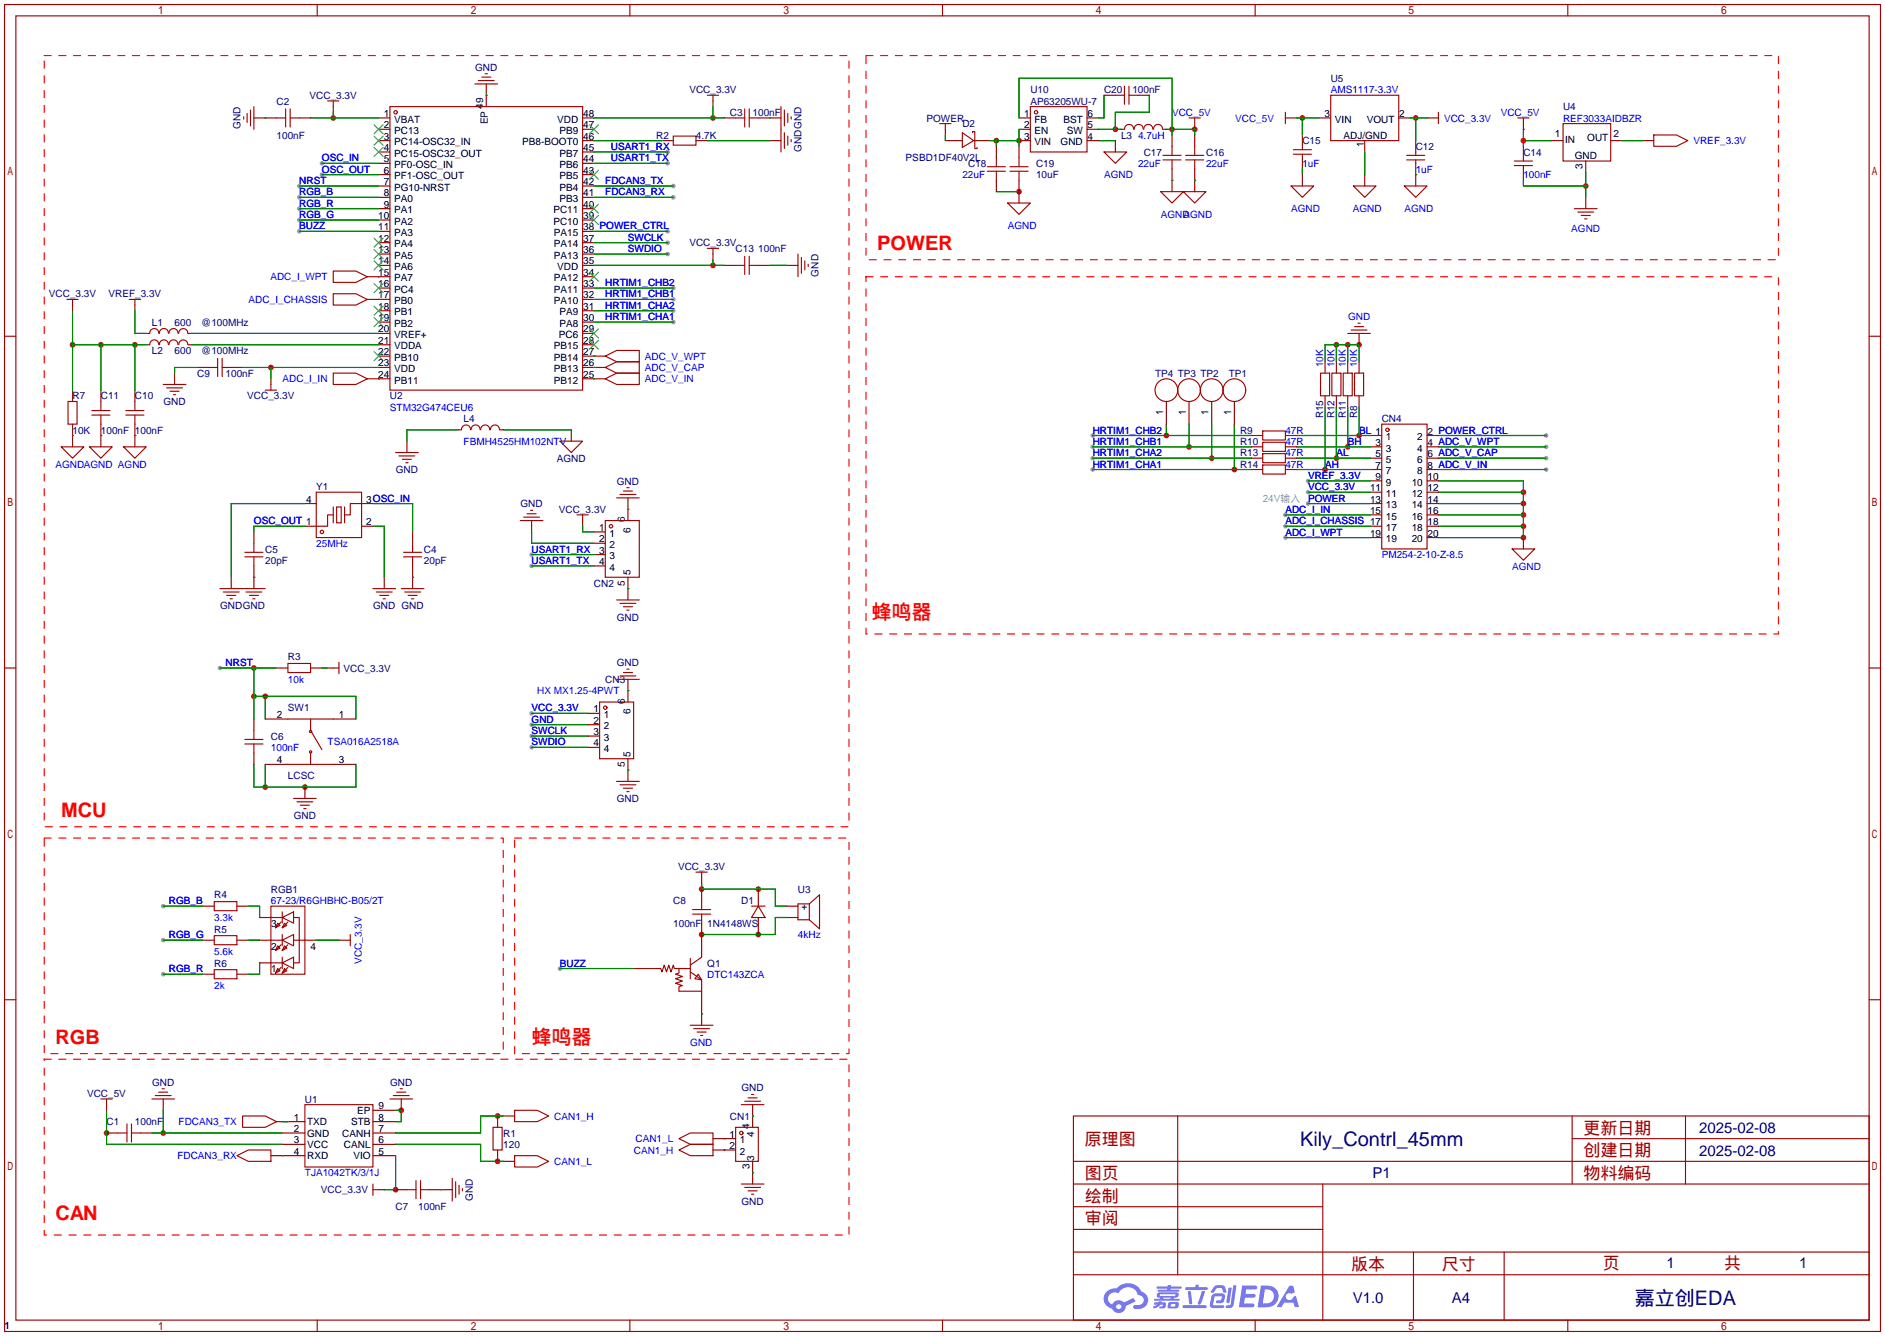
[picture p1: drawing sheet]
<svg xmlns="http://www.w3.org/2000/svg" width="422mm" height="299mm" viewBox="0 0 422 299" stroke-linecap="round" stroke-linejoin="round" font-family="sans-serif">
<g fill="#999">
<circle cx="119.1" cy="159.8" r=".51"/>
<circle cx="119.1" cy="162.3" r=".51"/>
<circle cx="119.1" cy="164.8" r=".51"/>
<circle cx="119.1" cy="167.4" r=".51"/>
<circle cx="119.1" cy="126.7" r=".51"/>
<circle cx="119.1" cy="124.2" r=".51"/>
<circle cx="49.3" cy="149.6" r=".51"/>
<circle cx="36.6" cy="202.9" r=".51"/>
<circle cx="36.6" cy="210.6" r=".51"/>
<circle cx="36.6" cy="218.2" r=".51"/>
<circle cx="149.6" cy="54.4" r=".51"/>
<circle cx="149.6" cy="56.9" r=".51"/>
<circle cx="149.6" cy="34" r=".51"/>
<circle cx="150.9" cy="64.5" r=".51"/>
<circle cx="150.9" cy="67.1" r=".51"/>
<circle cx="150.9" cy="69.6" r=".51"/>
<circle cx="150.9" cy="72.1" r=".51"/>
<circle cx="150.9" cy="44.2" r=".51"/>
<circle cx="150.9" cy="41.7" r=".51"/>
<circle cx="149.6" cy="36.6" r=".51"/>
<circle cx="67.1" cy="41.7" r=".51"/>
<circle cx="67.1" cy="49.3" r=".51"/>
<circle cx="67.1" cy="46.7" r=".51"/>
<circle cx="67.1" cy="44.2" r=".51"/>
<circle cx="125.5" cy="216.9" r=".51"/>
<circle cx="346.5" cy="97.5" r=".51"/>
<circle cx="346.5" cy="100.1" r=".51"/>
<circle cx="346.5" cy="102.6" r=".51"/>
<circle cx="346.5" cy="105.2" r=".51"/>
<circle cx="293.1" cy="110.2" r=".51"/>
<circle cx="293.1" cy="107.7" r=".51"/>
<circle cx="293.1" cy="112.8" r=".51"/>
<circle cx="288" cy="115.3" r=".51"/>
<circle cx="288" cy="117.9" r=".51"/>
<circle cx="288" cy="120.4" r=".51"/>
<circle cx="244.9" cy="97.5" r=".51"/>
<circle cx="244.9" cy="100.1" r=".51"/>
<circle cx="244.9" cy="102.6" r=".51"/>
<circle cx="244.9" cy="105.2" r=".51"/>
<circle cx="67.1" cy="51.8" r=".51"/>
<circle cx="149.6" cy="51.8" r=".51"/>
<circle cx="72.1" cy="36.6" r=".51"/>
<circle cx="72.1" cy="39.1" r=".51"/>
</g>
<g fill="none" stroke="#a10000" stroke-width=".25">
<path d="M1 1h420.4v297.2h-420.4zM3.6 3.6h415.2v292.1h-415.2zM71.1 1v2.6M141.1 1v2.6M211.2 1v2.6M281.3 1v2.6M351.3 1v2.6M1 75.3h2.6M418.8 75.3h2.6M1 149.6h2.6M418.8 149.6h2.6M1 223.9h2.6"/>
<path d="M418.8 223.9h2.6M240.5 249.9h178.3v45.8h-178.3zM263.9 249.9v35.6M352.3 249.9v15.3M352.3 255h66.5M377.7 249.9v15.3M240.5 270.3h55.9M240.5 265.2h178.3M240.5 275.3h55.9M240.5 260.1h178.3M296.4 265.2v30.5M71.1 295.7v2.5"/>
<path d="M141.1 295.7v2.5M211.2 295.7v2.5M240.5 285.5h178.3M240.5 280.4h178.3M281.3 295.7v2.5M316.7 280.4v15.3M337.1 280.4v15.3M351.3 295.7v2.5"/>
</g>
<g fill="#5487ff">
<path d="M278.4 287.9h2.6a.48 .48 0 0 1 .7 .4 .48 .48 0 0 1-.7 .5h-1.8l-.1 1h1.9a.43 .43 0 0 1 .4 .5 .43 .43 0 0 1-.5 .3h-1.9l-.2 1.3h1.6a.45 .45 0 0 1 .6 .2 .45 .45 0 0 1-.1 .6l-3.3 .1z"/>
<path d="M288.9 288h.9l.4 1.4-.8 .4a.84 .84 0 0 0-1.2 .2 .84 .84 0 0 0 .3 1.2 .84 .84 0 0 0 1.2-.4l.1-.3 .6-.3 .7 2.5h-1l-.3-1h-2l-.6 1h-1.1z"/>
<path d="M275.3 288.4h.7l-.5 3.2a.36 .36 0 0 1-.3 .3 .36 .36 0 0 1-.4-.4z"/>
<path d="M276.4 287.9h.7l-.6 4.3a1.13 1.13 0 0 1-1.8 .6l.2-.4 .7-.1 .2-.2z"/>
<path d="M272.1 288.2l.6-.4h1a.77 .77 0 0 1 .8 .6l.3 .9-.1 .2h-.6l-.2-.9-.3-.1h-.9l-.7 1-.7-.1z"/>
<path d="M271.6 290l.6-.3h1.7a.81 .81 0 0 1 .6 .5 .81 .81 0 0 1-.1 .9 .81 .81 0 0 1-.9 .8h-.7a.32 .32 0 0 1-.3-.4 .32 .32 0 0 1 .4-.3h.7l.2-.9-1.6 .1-.4 1.9h2.2a.32 .32 0 0 1 .3 .4 .32 .32 0 0 1-.4 .3l-2.2-.1-.5-.3-.1-.5z"/>
<path d="M265.1 292.3h5a.33 .33 0 0 1 .3 .4 .33 .33 0 0 1-.4 .3h-4.8l-.2-.2z"/>
<path d="M269.3 289.1h.8l-.7 2a.98 .98 0 0 1-.7 1.1l-.3-.3z"/>
<path d="M266.2 289.2h.7l.3 2.6a.34 .34 0 0 1-.3 .3 .34 .34 0 0 1-.4-.2z"/>
<path d="M265.7 288.3h2.1l.3-.6h.5l-.1 .6h1.8a.32 .32 0 0 1 .4 .3 .32 .32 0 0 1-.4 .3h-4.5l-.2-.1z"/>
<path d="M258.7 291.7h.9l.1-.2h.6v.2h.8l.2 .2-.2 .9-1.3 .2v-.4h.7l.1-.4a.68 .68 0 0 0-1 .4l-1.1 .4-.2-.4 1-.4h-.7z"/>
<path d="M259.2 288.1h2.4l.1-.3h.7v.3h2.1l.3 .3-.3 .2h-2.2v.3h1.8l.2 .2-.2 .2h-4.6v-.4h2v-.3h-2.2l-.2-.1z"/>
<path d="M282.6 287.9l-.8 4.9h1.7a2.5 2.5 0 0 0 3-2.5 2.5 2.5 0 0 0-3.1-2.4zM283.4 288.8a1.65 1.65 0 0 1 2.1 1.6 1.65 1.65 0 0 1-2.2 1.5h-.3z"/>
<path d="M259.4 289.7l-.2 .7 .7 .2 .1 .3h-1.3l.1 .4h5.3l.3-.2-.2-.2h-1.2l.2-.3a.7 .7 0 0 0 .8-.2 .7 .7 0 0 0 0-.9h-4.2zM260 289.9l3.4 .1-.2 .2h-3.2zM260.7 290.6h1.7l-.2 .3h-1.4z"/>
<path d="M261.8 291.8a1.05 1.05 0 0 0 0 1.2 2.91 2.91 0 0 0 2.2-.2 .98 .98 0 0 0 0-1.2h-1.7zM262.4 292.1l.9-.1 .1 .4-.3 .2h-.8z"/>
<path d="M248.1 289.2a2.23 2.23 0 0 0-.7 2.3 2.23 2.23 0 0 0 1.8 1.6 1.58 1.58 0 0 0 1.8 .9 1.58 1.58 0 0 0 1.3-1.5l2.2-1-.5-.8-2.1 1a1.65 1.65 0 0 0-2.7 .5 1.47 1.47 0 0 1-.7-2.1 1.47 1.47 0 0 1 2.2-.4 2.3 2.3 0 0 1 2.3-1.4 2.3 2.3 0 0 1 2 1.8 1.12 1.12 0 0 1 1.3 1 1.12 1.12 0 0 1-1.1 1.2h-.7a.45 .45 0 0 0-.6 .3 .45 .45 0 0 0 .4 .6 2.21 2.21 0 0 0 2.3-.6 2.21 2.21 0 0 0 .5-2.3 2.13 2.13 0 0 0-1.3-1 3.3 3.3 0 0 0-5.6-.7l-1.1 .1zM250.1 292.7a.6 .6 0 0 1 1.2 0 .6 .6 0 0 1-1.2 0z"/>
</g>
<path d="M341.4 29v3.8M341.4 31.5h6.3M68.3 117.9h-11.4v1.2M83.6 112.8h8.9v6.3M83.6 117.9h2.5v11.4M56.9 129.3h.1" fill="none" stroke="#008700" stroke-width=".25"/>
<path d="M341.4 32.8v2.5M341.4 37.8v2.6M368 31.5h2.6M355.3 44.2h.1M51.8 129.3v2.5M56.9 129.3v2.5M86.1 129.3v2.5M92.5 129.3v2.5" fill="none" stroke="#870000" stroke-width=".25"/>
<g fill="none" stroke="#a10000" stroke-width=".25">
<path d="M339.3 37.1h4.1M339.3 36.1h4.1M341.4 35.3v.8M341.4 37.1v.7M370.6 30.2h5.1l2.5 1.3-2.5 1.3h-5.1zM352.8 46.7h5.1M353.6 47.5h3.5M354.3 48.3h2.1M355.1 49h.5M355.3 44.2v2.5M49.3 131.8h10.1M50 132.6h3.6"/>
<path d="M50.8 133.3h2M51.6 134.1h.5M55.1 132.6h3.6M55.9 133.3h2M56.6 134.1h.5M83.6 131.8h5M84.3 132.6h3.6M85.1 133.3h2M85.9 134.1h.5M89.9 131.8h5.1M90.7 132.6h3.5M91.4 133.3h2.1"/>
<path d="M92.2 134.1h.5"/>
</g>
<g fill="#c00">
<circle cx="341.4" cy="31.5" r=".63"/>
<circle cx="36.6" cy="253.7" r=".63"/>
<circle cx="23.9" cy="253.7" r=".63"/>
<circle cx="111.5" cy="249.9" r=".63"/>
<circle cx="111.5" cy="260.1" r=".63"/>
<circle cx="59.4" cy="156" r=".63"/>
<circle cx="56.9" cy="156" r=".63"/>
<circle cx="56.9" cy="149.6" r=".63"/>
<circle cx="68.3" cy="176.3" r=".63"/>
<circle cx="59.4" cy="176.3" r=".63"/>
<circle cx="89.9" cy="248.7" r=".63"/>
<circle cx="88.6" cy="266.4" r=".63"/>
<circle cx="159.8" cy="59.4" r=".63"/>
<circle cx="159.8" cy="26.4" r=".63"/>
<circle cx="74.7" cy="26.4" r=".63"/>
<circle cx="60.7" cy="82.3" r=".63"/>
<circle cx="169.9" cy="199.1" r=".63"/>
<circle cx="157.2" cy="199.1" r=".63"/>
<circle cx="169.9" cy="209.3" r=".63"/>
<circle cx="157.2" cy="209.3" r=".63"/>
<circle cx="249.9" cy="29" r=".63"/>
<circle cx="262.6" cy="29" r=".63"/>
<circle cx="267.7" cy="29" r=".63"/>
<circle cx="228.3" cy="31.5" r=".63"/>
<circle cx="223.3" cy="31.5" r=".63"/>
<circle cx="228.3" cy="42.9" r=".63"/>
<circle cx="355.3" cy="41.7" r=".63"/>
<circle cx="341.4" cy="110.2" r=".63"/>
<circle cx="341.4" cy="112.8" r=".63"/>
<circle cx="341.4" cy="115.3" r=".63"/>
<circle cx="341.4" cy="117.9" r=".63"/>
<circle cx="341.4" cy="120.4" r=".63"/>
<circle cx="296.9" cy="105.2" r=".63"/>
<circle cx="299.5" cy="102.6" r=".63"/>
<circle cx="302" cy="100.1" r=".63"/>
<circle cx="304.5" cy="97.5" r=".63"/>
<circle cx="22.6" cy="77.2" r=".63"/>
<circle cx="30.2" cy="77.2" r=".63"/>
<circle cx="16.3" cy="77.2" r=".63"/>
<circle cx="299.5" cy="77.2" r=".63"/>
<circle cx="302" cy="77.2" r=".63"/>
<circle cx="304.5" cy="77.2" r=".63"/>
<circle cx="261.4" cy="97.5" r=".63"/>
<circle cx="266.4" cy="100.1" r=".63"/>
<circle cx="271.5" cy="102.6" r=".63"/>
<circle cx="276.6" cy="105.2" r=".63"/>
<circle cx="291.8" cy="26.4" r=".63"/>
<circle cx="317.2" cy="26.4" r=".63"/>
</g>
<g fill="none" stroke="#008700" stroke-width=".25">
<path d="M59.4 26.4h.1M69.6 26.4h15.2M72.1 36.6h12.7M72.1 39.1h12.7M74.7 25.1v1.3M109 21.3h.1M133.1 34h16.5M133.1 36.6h16.5M133.1 26.4h29.2M133.1 31.5h15.2M158.5 31.5h14M159.8 23.9v2.5"/>
<path d="M172.5 26.4h.1M211.8 30.2v1.3M222 31.5h6.3M223.3 31.5v1.3M228.3 26.4v-8.9h34.3v12.7M228.3 29v3.8M246.1 29h5.1M246.1 31.5h3.8M247.4 21.3v5.1h-1.3M257.6 21.3v3.8h-7.7v3.9M261.4 29h6.3v1.2M290.6 26.4h5.1"/>
<path d="M291.8 26.4v3.8M291.8 37.8v1.3M305.8 34v5.1M316 26.4h3.8M317.2 39.1h.1M317.2 26.4v5.1M355.3 38.6v5.6M363.5 31.5h4.5M67.1 44.2h17.7M67.1 41.7h17.7M67.1 49.3h17.7M67.1 46.7h17.7"/>
<path d="M67.1 51.8h17.7M133.1 54.4h16.5M133.1 56.9h16.5M133.1 44.2h17.8M133.1 41.7h17.8M133.1 59.4h29.2M133.1 51.8h16.5M159.8 58.2v1.2M172.5 59.4h3.8M223.3 42.9h5M262.6 40.4h.1M267.7 40.4h.1"/>
<path d="M341.4 40.4v1.3h13.9M16.3 77.2h16.5M16.3 69.6v17.8M22.6 77.2v10.2M30.2 69.6v5.1h2.6M30.2 77.2v10.2M42.9 74.7h41.9M42.9 77.2h41.9M84.8 62h.1M84.8 67.1h.1M133.1 79.8h.1M133.1 64.5h17.8"/>
<path d="M133.1 67.1h17.8M133.1 69.6h17.8M133.1 72.1h17.8M299.5 77.2v3.8M302 77.2v3.8M16.3 97.5h.1M22.6 97.5h.1M30.2 97.5h.1M44.2 82.3h-5.1v1.3M54.4 82.3h30.4M60.7 82.3v2.5M84.8 84.8h.1"/>
<path d="M102.6 96.3h-11.4v2.5M112.8 96.3h15.2M133.1 82.3h.1M133.1 84.8h.1M244.9 97.5h35.5M261.4 95v2.5M266.4 95v5.1M271.5 95v7.6M276.6 95v10.2M290.6 97.5h16.5M296.9 81v-3.8h7.6v3.8M296.9 91.2v14"/>
<path d="M299.5 91.2v11.4M302 91.2v8.9M304.5 91.2v6.3M322.3 97.5h24.2M68.3 112.8h-16.5v16.5M83.6 117.9h2.5v11.4M119.1 119.1v2.6h14M130.6 117.9v1.2h2.5M140.7 114h.1M244.9 100.1h35.5M244.9 102.6h35.5M244.9 105.2h35.5"/>
<path d="M288 117.9h19.1M288 115.3h19.1M290.6 100.1h16.5M290.6 102.6h16.5M290.6 105.2h16.5M293.1 112.8h14M293.1 110.2h14M293.1 107.7h14M322.3 117.9h19.1M322.3 112.8h19.1M322.3 107.7h19.1v12.7h-19.1M322.3 100.1h24.2"/>
<path d="M322.3 102.6h24.2M322.3 105.2h24.2M322.3 110.2h19.1M322.3 115.3h19.1M92.5 129.3h.1M119.1 126.7h14M119.1 124.2h14M140.7 131.8h.1M288 120.4h19.1M49.3 149.6h12.7M56.9 156h22.9v5M56.9 149.6v11.4"/>
<path d="M59.4 156v5M72.1 149.6h1.3M119.1 159.8h12.7M140.7 154.7h.1M56.9 171.2v5.1h22.9v-5.1M59.4 171.2v5.1M119.1 162.3h12.7M119.1 164.8h12.7M119.1 167.4h12.7M140.7 172.5h.1M157.2 197.9v1.2h16.5v3.8h2.6M36.6 210.6h8.9"/>
<path d="M36.6 218.2h8.9M36.6 202.9h8.9M55.6 210.6h2.6M55.6 202.9h2.6v2.6M58.2 215.6v2.6h-2.6M70.9 210.6h5M125.5 216.9h16.5M176.3 205.5h-2.6v3.8h-16.5M157.2 227.1h.1M23.9 248.7v7.6h39.3M34 253.7h29.2M36.6 248.7v5"/>
<path d="M63.2 258.8h.1M63.2 251.2h1.3M88.6 256.3h19.1v3.8h5.1M88.6 248.7h1.3v2.5h-1.3M88.6 258.8v7.6h-2.5M112.8 249.9h-5.1v3.8h-19.1M162.3 255h.1M162.3 257.6h.1M168.7 249.9h.1M98.8 266.4h.1M168.7 262.6h.1"/>
</g>
<g fill="none" stroke="#870000" stroke-width=".25">
<path d="M109 18.8v5.1M56.9 26.4h5.1M67.1 26.4h2.5M74.7 23.9v1.2M84.8 26.4h2.6M84.8 29h2.6M84.8 31.5h2.6M84.8 34h2.6M84.8 36.6h2.6M84.8 39.1h2.6M130.6 26.4h2.5M130.6 29h2.5"/>
<path d="M130.6 31.5h2.5M130.6 34h2.5M130.6 36.6h2.5M130.6 39.1h2.5M148.3 31.5h2.6M156 31.5h2.5M159.8 22.6v1.3M162.3 26.4h2.5M169.9 26.4h5.1M172.5 31.5h2.5M211.8 31.5h3.8M211.8 29v1.2"/>
<path d="M218.2 31.5h3.8M223.3 32.8v2.5M228.3 26.4h2.6M228.3 29h2.6M228.3 31.5h2.6M228.3 32.8v2.5M243.6 26.4h2.5M243.6 29h2.5M243.6 31.5h2.5M247.4 21.3h2.5M249.9 31.5v2.5M251.2 29h.8"/>
<path d="M255 21.3h2.6M260.6 29h.8M262.6 30.2v2.6M262.6 37.8v5.1M267.7 29h.1M267.7 30.2v2.6M267.7 37.8v5.1M290.6 26.4h.1M291.8 30.2v2.6M291.8 35.3v2.5M291.8 39.1v2.6M295.7 26.4h2.5"/>
<path d="M305.8 31.5v2.5M305.8 39.1v2.6M313.4 26.4h2.6M317.2 31.5v2.5M317.2 36.6v5.1M319.8 26.4h.1M341.4 29h.1M347.7 31.5h2.6M355.3 36.1v2.5M360.9 31.5h2.6M84.8 41.7h2.6M84.8 44.2h2.6"/>
<path d="M84.8 46.7h2.6M84.8 49.3h2.6M84.8 51.8h2.6M84.8 54.4h2.6M84.8 56.9h2.6M84.8 59.4h2.6M130.6 41.7h2.5M130.6 44.2h2.5M130.6 46.7h2.5M130.6 49.3h2.5M130.6 51.8h2.5M130.6 54.4h2.5"/>
<path d="M130.6 56.9h2.5M130.6 59.4h2.5M159.8 56.9v1.3M162.3 59.4h2.5M169.9 59.4h2.6M176.3 59.4h2.5M223.3 40.4v2.5M228.3 40.4v5.1M16.3 68.3v1.3M30.2 68.3v1.3M32.8 74.7h.7M32.8 77.2h.7"/>
<path d="M42.2 74.7h.7M42.2 77.2h.7M82.3 62h5.1M82.3 67.1h5.1M84.8 64.5h2.6M84.8 69.6h2.6M84.8 72.1h2.6M84.8 74.7h2.6M84.8 77.2h2.6M84.8 79.8h2.6M130.6 62h2.5M130.6 64.5h2.5"/>
<path d="M130.6 67.1h2.5M130.6 69.6h2.5M130.6 72.1h2.5M130.6 74.7h2.5M130.6 77.2h2.5M130.6 79.8h5M304.5 74.7v2.5M16.3 87.4v2.5M16.3 95v5.1M22.6 87.4v2.5M22.6 95v5.1M30.2 87.4v2.5"/>
<path d="M30.2 95v5.1M39.1 83.6v2.5M44.2 82.3h2.5M51.8 82.3h2.6M60.7 84.8v1.3M82.3 84.8h5.1M84.8 82.3h2.6M91.2 98.8v2.5M102.6 96.3h.8M112 96.3h.8M128 96.3v2.5M130.6 82.3h5"/>
<path d="M130.6 84.8h5M261.4 89.9v5.1M266.4 89.9v5.1M271.5 89.9v5.1M276.6 89.9v5.1M280.4 97.5h2.6M288 97.5h2.6M296.9 81v2.6M296.9 88.6v2.6M299.5 81v2.6M299.5 88.6v2.6M302 81v2.6"/>
<path d="M302 88.6v2.6M304.5 81v2.6M304.5 88.6v2.6M307.1 97.5h2.5M319.8 97.5h2.5M56.9 119.1v2.6M68.3 117.9h2.6M68.3 112.8h2.6M81 117.9h2.6M81 112.8h2.6M92.5 119.1v2.6M119.1 116.6v2.5"/>
<path d="M130.6 116.6v1.3M133.1 119.1h2.5M140.7 111.5v5.1M280.4 100.1h2.6M280.4 102.6h2.6M280.4 105.2h2.6M288 100.1h2.6M288 102.6h2.6M288 105.2h2.6M307.1 117.9h2.5M307.1 112.8h2.5M307.1 100.1h2.5"/>
<path d="M307.1 102.6h2.5M307.1 115.3h2.5M307.1 105.2h2.5M307.1 107.7h2.5M307.1 110.2h2.5M319.8 117.9h2.5M319.8 112.8h2.5M319.8 100.1h2.5M319.8 102.6h2.5M319.8 115.3h2.5M319.8 105.2h2.5M319.8 107.7h2.5"/>
<path d="M319.8 110.2h2.5M56.9 126.7v2.6M92.5 126.7v2.6M133.1 121.7h2.5M133.1 124.2h2.5M133.1 126.7h2.5M140.7 129.3v5.1M307.1 120.4h2.5M319.8 120.4h2.5M341.4 120.4v2.5M62 149.6h2.5M69.6 149.6h2.5"/>
<path d="M73.4 149.6h1.3M131.8 159.8h2.6M140.7 152.1v5.1M56.9 161v2.6M56.9 168.7v2.5M59.4 161h5.1M59.4 171.2h5.1M68.3 176.3v2.5M74.7 161h5.1M74.7 171.2h5.1M131.8 162.3h2.6M131.8 164.8h2.6"/>
<path d="M131.8 167.4h2.6M140.7 169.9v5.1M157.2 196.6v1.3M157.2 199.1v2.6M169.9 199.1v3.8M45.5 218.2h2.5M45.5 210.6h2.5M45.5 202.9h2.5M53.1 218.2h2.5M53.1 210.6h2.5M53.1 202.9h2.5M58.2 210.6h5"/>
<path d="M58.2 215.6h5M58.2 205.5h5M68.3 210.6h2.6M75.9 210.6h.1M142 216.9h5.1M157.2 206.8v7.6M169.9 205.5v3.8M176.3 202.9h2.5M176.3 205.5h2.5M157.2 222v7.6M23.9 247.4v1.3M23.9 253.7h2.5"/>
<path d="M31.5 253.7h2.5M36.6 246.1v2.6M60.7 258.8h7.6M62 251.2h6.3M63.2 253.7h5.1M63.2 256.3h5.1M83.6 251.2h5M83.6 258.8h5M83.6 253.7h5M83.6 256.3h5M83.6 248.7h5M89.9 246.1v2.6"/>
<path d="M111.5 249.9v2.6M111.5 257.6v2.5M112.8 249.9h2.5M159.8 255h5M159.8 257.6h5M168.7 247.4v5.1M84.8 266.4h1.3M88.6 266.4h2.6M96.3 266.4h5M112.8 260.1h2.5M168.7 260.1v5.1"/>
</g>
<g fill="none" stroke="#a10000" stroke-width=".25">
<path d="M106.4 18.8h5.1M107.2 18h3.5M107.9 17.3h2.1M108.7 16.5h.5M252 19.3v4.1M253 19.3v4.1M54.6 26.2v.5M55.4 25.4v2M56.1 24.6v3.6M56.9 23.9v5.1M62 26.4h2M64 24.4v4"/>
<path d="M65 26.4h2.1M65 24.4v4M73.4 22.6h2.5M74.7 22.6v1.3M87.4 23.9h43.2v63.5h-43.2zM150.9 30.5h5.1v2h-5.1zM158.5 21.3h2.5M159.8 21.3v1.3M164.8 26.4h2.1M166.9 24.4v4M167.9 24.4v4M167.9 26.4h2"/>
<path d="M175 23.9v10.1M175.8 24.6v3.6M175.8 29.7v3.6M176.5 25.4v2M176.5 30.5v2M177.3 26.2v.5M177.3 31.2v.6M210.6 27.7h2.5M211.8 27.7v1.3M215.6 29.7l2.6 1.8-2.6 1.5zM217.9 29.7v-.2h.5v3.8h.5v-.3M221.2 38.4h4.1"/>
<path d="M221.2 37.3h4.1M223.3 35.3v2M223.3 38.4v2M226.3 38.4h4.1M226.3 37.3h4.1M228.3 35.3v2M228.3 38.4v2M230.9 23.9h12.7v10.1h-12.7zM247.4 34h5.1l-2.6 2.6zM249.9 21.3h2.1M252 28.9a1.01 1.01 0 0 1 1-1 1.01 1.01 0 0 1 1 1M253 21.3h2"/>
<path d="M254.2 28.9a1.01 1.01 0 0 1 1-1 1.01 1.01 0 0 1 1 1M256.3 28.9a1.01 1.01 0 0 1 1-1 1.01 1.01 0 0 1 1 1M258.5 28.9a1.01 1.01 0 0 1 1-1 1.01 1.01 0 0 1 1 1M260.6 35.8h4.1M260.6 34.8h4.1M262.6 32.8v2M262.6 35.8v2M265.7 35.8h4M265.7 34.8h4M266.4 26.4h2.6M267.7 26.4v2.6M267.7 32.8v2"/>
<path d="M267.7 35.8v2M288 26.4h2.6M288 25.1v2.6M289.8 34.5h4.1M289.8 33.5h4.1M291.8 32.8v.7M291.8 34.5v.8M298.2 21.3h15.2v10.2h-15.2zM315.2 35.8h4.1M315.2 34.8h4.1M317.2 34v.8M317.2 35.8v.8"/>
<path d="M319.8 26.4h2.5M322.3 25.1v2.6M340.1 26.4h2.5M341.4 26.4v2.6M350.3 27.7h10.6v8.4h-10.6zM158.5 55.6h2.5M159.8 55.6v1.3M164.8 59.4h2.1M166.9 57.4v4.1M167.9 57.4v4.1M167.9 59.4h2M178.8 56.9v5.1"/>
<path d="M179.6 57.7v3.5M180.3 58.4v2.1M181.1 59.2v.5M225.8 45.5h5.1l-2.6 2.5zM260.1 42.9h5.1l-2.6 2.6zM265.2 42.9h5.1l-2.6 2.6zM289.3 41.7h5.1l-2.6 2.5zM303.3 41.7h5.1l-2.6 2.5zM314.7 41.7h5.1l-2.6 2.5zM15 67.1h2.5M16.3 67.1v1.2M29 67.1h2.5"/>
<path d="M30.2 67.1v1.2M33.6 74.7a1.01 1.01 0 0 1 1-1.1 1.01 1.01 0 0 1 1 1.1M33.6 77.2a1.01 1.01 0 0 1 1-1.1 1.01 1.01 0 0 1 1 1.1M35.7 74.7a1.01 1.01 0 0 1 1-1.1 1.01 1.01 0 0 1 1 1.1M35.7 77.2a1.01 1.01 0 0 1 1-1.1 1.01 1.01 0 0 1 1 1.1M37.9 74.7a1.01 1.01 0 0 1 1-1.1 1.01 1.01 0 0 1 1 1.1M37.9 77.2a1.01 1.01 0 0 1 1-1.1 1.01 1.01 0 0 1 1 1.1M40.1 74.7a1.01 1.01 0 0 1 1-1.1 1.01 1.01 0 0 1 1 1.1M40.1 77.2a1.01 1.01 0 0 1 1-1.1 1.01 1.01 0 0 1 1 1.1M74.7 65.8h5.1l2.5 1.3-2.5 1.2h-5.1zM74.7 60.7h5.1l2.5 1.3-2.5 1.2h-5.1zM135.6 79.8l2.6-1.3h5.1v2.5h-5.1z"/>
<path d="M302 74.7h5.1M302.8 73.9h3.5M303.5 73.2h2.1M304.3 72.4h.5M15.2 89.9h2.1v5.1h-2.1zM20.6 93h4M20.6 91.9h4M22.6 89.9v2M22.6 93v2M28.2 93h4.1M28.2 91.9h4.1M30.2 89.9v2"/>
<path d="M30.2 93v2M36.6 86.1h5.1M37.3 86.9h3.6M38.1 87.6h2M38.9 88.4h.5M46.7 82.3h2.1M48.8 80.3v4M49.8 80.3v4M49.8 82.3h2M59.4 87.4h2.6M60.7 86.1v1.3M74.7 83.6h5.1l2.5 1.2-2.5 1.3h-5.1z"/>
<path d="M103.4 96.3a1.01 1.01 0 0 1 1-1.1 1.01 1.01 0 0 1 1 1.1M105.6 96.3a1.01 1.01 0 0 1 1-1.1 1.01 1.01 0 0 1 1 1.1M107.7 96.3a1.01 1.01 0 0 1 1-1.1 1.01 1.01 0 0 1 1 1.1M109.9 96.3a1.01 1.01 0 0 1 1-1.1 1.01 1.01 0 0 1 1 1.1M125.5 98.8h5.1l-2.6 2.5zM135.6 82.3l2.6-1.3h5.1v2.6h-5.1zM135.6 84.8l2.6-1.2h5.1v2.5h-5.1zM283 96.5h5v2.1h-5zM283 99.1h5v2h-5zM295.9 83.6h2v5h-2zM298.4 83.6h2.1v5h-2.1zM301 83.6h2v5h-2z"/>
<path d="M303.5 83.6h2.1v5h-2.1zM309.6 95h10.2v27.9h-10.2zM13.7 100.1h5.1l-2.5 2.5zM20.1 100.1h5l-2.5 2.5zM27.7 100.1h5.1l-2.6 2.5zM70.9 110.2h10.1v10.2h-10.1zM74.7 115.3h-1.3v2.6h-2.5M74.7 113.5v3.6M75.4 113.5h1.1v3.6h-1.1zM77.2 113.5v3.6M81 112.8h-2.5v2.5h-1.3M88.6 101.3h5.1"/>
<path d="M89.4 102.1h3.6M90.2 102.9h2M90.9 103.6h.5M116.6 116.6h5.1M117.3 115.8h3.6M118.1 115.1h2M118.9 114.3h.5M129.3 115.3h2.5M130.6 115.3v1.3M135.6 116.6h7.7v12.7h-7.7zM138.2 111.5h5.1M138.9 110.7h3.6"/>
<path d="M139.7 110h2M140.5 109.2h.5M283 101.6h5v2h-5zM283 104.1h5v2.1h-5zM54.9 124.7h4M54.9 123.7h4M56.9 121.7v2M56.9 124.7v2M90.4 124.7h4.1M90.4 123.7h4.1M92.5 121.7v2M92.5 124.7v2"/>
<path d="M138.2 134.4h5.1M138.9 135.1h3.6M139.7 135.9h2M140.5 136.7h.5M338.8 122.9h5.1l-2.5 2.6zM64.5 148.6h5.1v2h-5.1zM74.7 149.6h1.2M75.9 148.3v2.6M134.4 157.2h7.6v12.7h-7.6zM138.2 152.1h5.1M138.9 151.4h3.6M139.7 150.6h2"/>
<path d="M140.5 149.9h.5M54.9 166.6h4M54.9 165.6h4M56.9 163.6v2M56.9 166.6v2.1M64.5 161h10.2M64.5 171.2h10.2M65.8 178.8h5.1M66.5 179.6h3.6M69.6 161v2.6l2.5 4.3M69.6 168.7v2.5M138.2 175h5.1"/>
<path d="M138.9 175.8h3.6M139.7 176.5h2M140.5 177.3h.5M67.3 180.3h2M68.1 181.1h.5M156 195.3h2.5M157.2 195.3v1.3M48 217.2h5.1v2h-5.1zM48 209.5h5.1v2.1h-5.1zM48 201.9h5.1v2.1h-5.1zM60.7 202.9h7.6v15.3h-7.6zM62.2 216.9l.5 .5-1 .5z"/>
<path d="M62.2 211.8l.5 .5-1 .6zM62.2 206.8l.5 .5-1 .5zM63 216.7l-1.3 1.2M63 211.6l-1.3 1.3M63 206.5l-1.3 1.3M63.2 215.6l2.6-1.2v2.5zM63.2 210.6l2.6-1.3v2.5zM63.2 205.5l2.6-1.3v2.6zM63.2 204.2v2.6M63.2 209.3v2.5M63.2 214.4v2.5M63.8 216.9l.5 .5-1.1 .5z"/>
<path d="M63.8 211.8l.5 .5-1.1 .6zM63.8 206.8l.5 .5-1.1 .5zM64.5 216.7l-1.3 1.2M64.5 211.6l-1.3 1.3M64.5 206.5l-1.3 1.3M65.8 205.5h1.3v10.1h-1.3M65.8 210.6h2.5M75.9 210.6h2.6M78.5 209.3v2.5M147.1 216.9h1l.2 .8 .5-1.5 .6 1.5 .5-1.5 .5 1.5 .5-1.5 .2 .7h3.6M152.1 216.9v1l-.7 .3 1.5 .5-1.5 .5 1.5 .5-1.5 .5 1.5 .5-.8 .3v1h5.1v-2.5l-2.5-1.8M154.7 214.6v4.6"/>
<path d="M155.2 203.7h4.1M155.2 204.7h4.1M156.5 218.2l.7 1.3-1.5-.3zM157.2 201.7v2M157.2 204.7v2.1M157.2 214.4l-2.5 1.8M168.4 202.9h3M169.9 202.9l1.5 2.6h-3zM181.4 202.4h-2.6v3.6h2.6M181.4 202.4l2.2-2v7.6l-2.2-2M181.4 202.4v3.6M154.7 229.6h5.1"/>
<path d="M155.4 230.4h3.6M156.2 231.1h2M157 231.9h.5M22.6 246.1h2.5M23.9 246.1v1.3M26.4 253.7h2M28.4 251.7v4.1M29.5 251.7v4.1M29.5 253.7h2M34 246.1h5.1M34.8 245.4h3.6M35.6 244.6h2"/>
<path d="M36.3 243.8h.5M53.1 258.8l2.5-1.2h5.1v2.5h-5.1zM54.4 249.9h5l2.6 1.3-2.6 1.3h-5zM68.3 247.4h15.3v14h-15.3zM87.4 246.1h5.1M88.1 245.4h3.6M88.9 244.6h2M89.7 243.8h.5M110.5 252.5h2v5.1h-2zM115.3 248.7h5.1l2.5 1.2-2.5 1.3h-5.1zM115.3 258.8h5.1l2.5 1.3-2.5 1.3h-5.1zM152.1 255l2.6-1.3h5.1v2.6h-5.1z"/>
<path d="M152.1 257.6l2.6-1.3h5.1v2.5h-5.1zM164.8 252.5h5.1v7.6h-5.1zM166.1 247.4h5.1M166.9 246.6h3.5M167.6 245.9h2.1M168.4 245.1h.5M83.6 266.4h1.2M83.6 265.2v2.5M91.2 266.4h2M93.2 264.4v4.1M94.2 266.4h2.1M94.2 264.4v4.1"/>
<path d="M101.3 263.9v5.1M102.1 264.7v3.5M102.9 265.4v2.1M103.6 266.2v.5M166.1 265.2h5.1M166.9 265.9h3.5M167.6 266.7h2.1M168.4 267.5h.5"/>
<circle cx="88.6" cy="25.1" r=".38"/>
<circle cx="232.2" cy="25.1" r=".38"/>
<circle cx="261.4" cy="87.4" r="2.54"/>
<circle cx="266.4" cy="87.4" r="2.54"/>
<circle cx="271.5" cy="87.4" r="2.54"/>
<circle cx="276.6" cy="87.4" r="2.54"/>
<circle cx="310.9" cy="96.3" r=".38"/>
<circle cx="72.1" cy="119.1" r=".38"/>
<circle cx="136.9" cy="117.9" r=".38"/>
<circle cx="135.6" cy="158.5" r=".38"/>
<circle cx="69.6" cy="163.8" r=".25"/>
<circle cx="69.6" cy="168.4" r=".25"/>
<circle cx="166.1" cy="253.7" r=".38"/>
</g>
<g fill="none" stroke="#3c3" stroke-width=".25">
<path d="M83.8 27.9l2.1 2.1M83.8 30.5l2.1 2M83.8 33l2.1 2.1M85.9 27.9l-2.1 2.1M85.9 30.5l-2.1 2M85.9 33l-2.1 2.1M132.1 38.1l2 2M132.1 27.9l2 2.1M134.1 38.1l-2 2M134.1 27.9l-2 2.1M83.8 53.3l2.1 2.1M83.8 55.9l2.1 2"/>
<path d="M83.8 58.4l2.1 2.1M85.9 53.3l-2.1 2.1M85.9 55.9l-2.1 2M85.9 58.4l-2.1 2.1M132.1 48.3l2 2M132.1 45.7l2 2.1M134.1 48.3l-2 2M134.1 45.7l-2 2.1M83.8 63.5l2.1 2M83.8 68.6l2.1 2M83.8 71.1l2.1 2.1M83.8 78.7l2.1 2.1"/>
<path d="M85.9 63.5l-2.1 2M85.9 68.6l-2.1 2M85.9 71.1l-2.1 2.1M85.9 78.7l-2.1 2.1M132.1 76.2l2 2M132.1 73.7l2 2M132.1 61l2 2M134.1 76.2l-2 2M134.1 73.7l-2 2M134.1 61l-2 2"/>
</g>
<path d="M9.9 12.4h180.3v172.8h-180.3zM194.1 12.4h204.4v45.8h-204.4zM194.1 62h204.4v80h-204.4zM9.9 187.7h102.9v48.3h-102.9zM115.3 187.7h74.9v48.3h-74.9zM9.9 237.2h180.3v39.4h-180.3z" fill="none" stroke="#f00" stroke-width=".25" stroke-dasharray="1.5 1.8"/>
<g font-size="4.5" fill="#f00">
<text x="196.6" y="56">POWER</text>
<text x="195.3" y="138.5">蜂鸣器</text>
<text x="13.7" y="183">MCU</text>
<text x="12.4" y="233.8">RGB</text>
<text x="119.1" y="233.8">蜂鸣器</text>
<text x="12.4" y="273.2">CAN</text>
</g>
<g font-size="4.5" fill="#000080">
<text x="291.3" y="256.7">Kily_Contrl_45mm</text>
<text x="366.4" y="292.2">嘉立创EDA</text>
</g>
<g font-size="3.8" fill="#a00000">
<text x="243.1" y="256.4">原理图</text>
<text x="354.8" y="253.9">更新日期</text>
<text x="354.8" y="259">创建日期</text>
<text x="243.1" y="269.1">绘制</text>
<text x="243.1" y="264">图页</text>
<text x="354.8" y="264">物料编码</text>
<text x="243.1" y="274.2">审阅</text>
<text x="302.8" y="284.4">版本</text>
<text x="323.1" y="284.4">尺寸</text>
<text x="359.2" y="284.1">页</text>
<text x="386.3" y="284.1">共</text>
</g>
<g font-size="3.4" fill="#000080">
<text x="380.7" y="253.7">2025-02-08</text>
<text x="307.6" y="263.9">P1</text>
<text x="380.7" y="258.8">2025-02-08</text>
<text x="373.5" y="283.9">1</text>
<text x="403.2" y="283.9">1</text>
<text x="303.1" y="291.8">V1.0</text>
<text x="325.3" y="291.8">A4</text>
</g>
<g font-size="2.2" fill="#000080">
<text x="106.5" y="15.8">GND</text>
<text x="62" y="23.4">C2</text>
<text x="69.4" y="22.2">VCC_3.3V</text>
<text x="154.5" y="20.9">VCC_3.3V</text>
<text x="230.9" y="20.9">U10</text>
<text x="230.9" y="23.4">AP63205WU-7</text>
<text x="247.4" y="20.9">C20</text>
<text x="253.7" y="20.9">100nF</text>
<text x="298.2" y="18.3">U5</text>
<text x="53.9" y="28.9" transform="rotate(-90 53.9 28.9)">GND</text>
<text x="163.6" y="26">C3</text>
<text x="168.7" y="26">100nF</text>
<text x="207.6" y="27.2">POWER</text>
<text x="215.6" y="28.5">D2</text>
<text x="350.3" y="24.7">U4</text>
<text x="62" y="31">100nF</text>
<text x="147.1" y="31">R2</text>
<text x="156" y="31">4.7K</text>
<text x="179.6" y="34" transform="rotate(-90 179.6 34)">GNDGND</text>
<text x="251.2" y="31">L3</text>
<text x="256.3" y="34.9">C17</text>
<text x="270.3" y="34.9">C16</text>
<text x="291.8" y="32.3">C15</text>
<text x="317.2" y="33.6">C12</text>
<text x="341.4" y="34.9">C14</text>
<text x="202.9" y="36.1">PSBD1DF40V2L</text>
<text x="216.9" y="37.4">C18</text>
<text x="232.2" y="37.4">C19</text>
<text x="232.2" y="39.9">10uF</text>
<text x="154.5" y="55.2">VCC_3.3V</text>
<text x="164.8" y="56.4">C13</text>
<text x="169.9" y="56.4">100nF</text>
<text x="183.4" y="61.9" transform="rotate(-90 183.4 61.9)">GND</text>
<text x="11" y="66.6">VCC_3.3V</text>
<text x="24.3" y="66.6">VREF_3.3V</text>
<text x="34" y="73">L1</text>
<text x="39.1" y="73">600</text>
<text x="45.1" y="73">@100MHz</text>
<text x="34" y="79.3">L2</text>
<text x="39.1" y="79.3">600</text>
<text x="45.1" y="79.3">@100MHz</text>
<text x="16.3" y="89.5">R7</text>
<text x="22.6" y="89.5">C11</text>
<text x="30.2" y="89.5">C10</text>
<text x="44.2" y="84.4">C9</text>
<text x="50.5" y="84.4">100nF</text>
<text x="55.4" y="89.5">VCC_3.3V</text>
<text x="87.4" y="89.5">U2</text>
<text x="258.8" y="84.4">TP4 TP3 TP2</text>
<text x="275.3" y="84.4">TP1</text>
<text x="36.6" y="90.7">GND</text>
<text x="103.9" y="94.5">L4</text>
<text x="296.5" y="93.7" transform="rotate(-90 296.5 93.7)">R15</text>
<text x="299" y="93.7" transform="rotate(-90 299 93.7)">R12</text>
<text x="301.6" y="93.7" transform="rotate(-90 301.6 93.7)">R11</text>
<text x="304.1" y="93.7" transform="rotate(-90 304.1 93.7)">R8</text>
<text x="309.6" y="94.5">CN4</text>
<text x="16.3" y="97.1">10K</text>
<text x="22.6" y="97.1">100nF</text>
<text x="30.2" y="97.1">100nF</text>
<text x="277.9" y="97.1">R9</text>
<text x="277.9" y="99.6">R10</text>
<text x="88.7" y="106">GND</text>
<text x="124.8" y="103.4">AGND</text>
<text x="277.9" y="102.2">R13</text>
<text x="277.9" y="104.7">R14</text>
<text x="70.9" y="109.8">Y1</text>
<text x="116.6" y="113.6">GND</text>
<text x="138.2" y="108.5">GND</text>
<text x="125.3" y="114.9">VCC_3.3V</text>
<text x="59.4" y="123.8">C5</text>
<text x="95" y="123.8">C4</text>
<text x="59.4" y="126.3">20pF</text>
<text x="95" y="126.3">20pF</text>
<text x="133.1" y="131.4">CN2</text>
<text x="49.3" y="136.5">GNDGND</text>
<text x="83.6" y="136.5">GND GND</text>
<text x="138.2" y="139">GND</text>
<text x="64.5" y="147.9">R3</text>
<text x="138.2" y="149.2">GND</text>
<text x="77" y="150.4">VCC_3.3V</text>
<text x="135.6" y="153">CN3</text>
<text x="64.5" y="159.3">SW1</text>
<text x="60.7" y="165.7">C6</text>
<text x="64.5" y="174.6">LCSC</text>
<text x="138.2" y="179.6">GND</text>
<text x="65.8" y="183.4">GND</text>
<text x="151.9" y="194.9">VCC_3.3V</text>
<text x="48" y="201.2">R4</text>
<text x="60.7" y="200">RGB1</text>
<text x="150.9" y="202.5">C8</text>
<text x="166.1" y="202.5">D1</text>
<text x="178.8" y="200">U3</text>
<text x="48" y="208.8">R5</text>
<text x="150.9" y="207.6">100nF</text>
<text x="158.5" y="207.6">1N4148WS</text>
<text x="48" y="216.5">R6</text>
<text x="158.5" y="216.5">Q1</text>
<text x="19.5" y="245.7">VCC_5V</text>
<text x="34.1" y="243.1">GND</text>
<text x="87.4" y="243.1">GND</text>
<text x="166.2" y="244.4">GND</text>
<text x="68.3" y="246.9">U1</text>
<text x="163.6" y="250.8">CN1</text>
<text x="23.9" y="252">C1</text>
<text x="30.2" y="252">100nF</text>
<text x="112.8" y="254.6">R1</text>
<text x="112.8" y="257.1">120</text>
<text x="71.9" y="267.3">VCC_3.3V</text>
<text x="106" y="268.9" transform="rotate(-90 106 268.9)">GND</text>
<text x="166.2" y="269.8">GND</text>
<text x="88.6" y="271.1">C7</text>
<text x="93.7" y="271.1">100nF</text>
<text x="1" y="297.7">1</text>
</g>
<g font-size="2.2" fill="#00f">
<text x="298.2" y="20.9">AMS1117-3.3V</text>
<text x="262.6" y="26">VCC_5V</text>
<text x="276.8" y="27.2">VCC_5V</text>
<text x="323.6" y="27.2">VCC_3.3V</text>
<text x="336.3" y="26">VCC_5V</text>
<text x="350.3" y="27.2">REF3033AIDBZR</text>
<text x="136.9" y="33.6">USART1_RX</text>
<text x="255" y="31">4.7uH</text>
<text x="379.5" y="32.3">VREF_3.3V</text>
<text x="67.1" y="41.2">NRST</text>
<text x="72.1" y="36.1">OSC_IN</text>
<text x="72.1" y="38.7">OSC_OUT</text>
<text x="135.6" y="41.2">FDCAN3_TX</text>
<text x="136.9" y="36.1">USART1_TX</text>
<text x="215.6" y="39.9">22uF</text>
<text x="247.4" y="39.9">AGND</text>
<text x="255" y="37.4">22uF</text>
<text x="270.3" y="37.4">22uF</text>
<text x="291.8" y="37.4">1uF</text>
<text x="317.2" y="38.7">1uF</text>
<text x="341.4" y="39.9">100nF</text>
<text x="67.1" y="46.3">RGB_R</text>
<text x="67.1" y="43.7">RGB_B</text>
<text x="135.6" y="43.7">FDCAN3_RX</text>
<text x="289.3" y="47.6">AGND</text>
<text x="303.2" y="47.6">AGND</text>
<text x="314.7" y="47.6">AGND</text>
<text x="67.1" y="48.8">RGB_G</text>
<text x="67.1" y="51.4">BUZZ</text>
<text x="140.7" y="53.9">SWCLK</text>
<text x="225.8" y="51.4">AGND</text>
<text x="260.1" y="48.8">AGND</text>
<text x="265.2" y="48.8">AGND</text>
<text x="352.1" y="51.9">AGND</text>
<text x="140.7" y="56.4">SWDIO</text>
<text x="60.6" y="62.8">ADC_I_WPT</text>
<text x="135.6" y="64.1">HRTIM1_CHB2</text>
<text x="55.7" y="67.9">ADC_I_CHASSIS</text>
<text x="135.6" y="66.6">HRTIM1_CHB1</text>
<text x="135.6" y="69.1">HRTIM1_CHA2</text>
<text x="135.6" y="71.7">HRTIM1_CHA1</text>
<text x="302.1" y="71.7">GND</text>
<text x="144.5" y="83.1">ADC_V_CAP</text>
<text x="144.5" y="80.6">ADC_V_WPT</text>
<text x="296.5" y="82.3" transform="rotate(-90 296.5 82.3)">10K</text>
<text x="299" y="82.3" transform="rotate(-90 299 82.3)">10K</text>
<text x="301.6" y="82.3" transform="rotate(-90 301.6 82.3)">10K</text>
<text x="304.1" y="82.3" transform="rotate(-90 304.1 82.3)">10K</text>
<text x="63.3" y="85.7">ADC_I_IN</text>
<text x="144.5" y="85.7">ADC_V_IN</text>
<text x="87.4" y="92">STM32G474CEU6</text>
<text x="103.9" y="99.6">FBMH4525HM102NTV</text>
<text x="244.9" y="97.1">HRTIM1_CHB2</text>
<text x="244.9" y="99.6">HRTIM1_CHB1</text>
<text x="288" y="97.1">47R</text>
<text x="288" y="99.6">47R</text>
<text x="302" y="99.6">BH</text>
<text x="304.5" y="97.1">BL 1</text>
<text x="12.4" y="104.7">AGNDAGND AGND</text>
<text x="244.9" y="102.2">HRTIM1_CHA2</text>
<text x="244.9" y="104.7">HRTIM1_CHA1</text>
<text x="288" y="102.2">47R</text>
<text x="288" y="104.7">47R</text>
<text x="293.1" y="107.2">VREF_3.3V</text>
<text x="296.9" y="104.7">AH</text>
<text x="299.5" y="102.2">AL</text>
<text x="293.1" y="109.8">VCC_3.3V</text>
<text x="293.1" y="112.3">POWER</text>
<text x="56.9" y="117.4">OSC_OUT 1</text>
<text x="288" y="114.9">ADC_I_IN</text>
<text x="288" y="117.4">ADC_I_CHASSIS 17</text>
<text x="288" y="119.9">ADC_I_WPT</text>
<text x="70.9" y="122.5">25MHz</text>
<text x="119.1" y="123.8">USART1_RX</text>
<text x="309.6" y="125">PM254-2-10-Z-8.5</text>
<text x="119.1" y="126.3">USART1_TX</text>
<text x="338.8" y="127.6">AGND</text>
<text x="50.5" y="149.2">NRST</text>
<text x="64.5" y="153">10k</text>
<text x="120.4" y="155.5">HX MX1.25-4PWT</text>
<text x="119.1" y="159.3">VCC_3.3V</text>
<text x="119.1" y="161.9">GND</text>
<text x="73.4" y="166.9">TSA016A2518A</text>
<text x="119.1" y="164.4">SWCLK</text>
<text x="119.1" y="166.9">SWDIO</text>
<text x="60.7" y="168.2">100nF</text>
<text x="37.8" y="202.5">RGB_B</text>
<text x="60.7" y="202.5">67-23/R6GHBHC-B05/2T</text>
<text x="48" y="206.3">3.3k</text>
<text x="37.8" y="210.1">RGB_G</text>
<text x="48" y="213.9">5.6k</text>
<text x="81.1" y="215.9" transform="rotate(-90 81.1 215.9)">VCC_3.3V</text>
<text x="178.8" y="210.1">4kHz</text>
<text x="37.8" y="217.7">RGB_R</text>
<text x="48" y="221.5">2k</text>
<text x="125.5" y="216.5">BUZZ</text>
<text x="158.5" y="219">DTC143ZCA</text>
<text x="154.7" y="234.2">GND</text>
<text x="124.2" y="250.8">CAN1_H</text>
<text x="40" y="252">FDCAN3_TX</text>
<text x="142.4" y="255.8">CAN1_L</text>
<text x="39.8" y="259.6">FDCAN3_RX</text>
<text x="68.3" y="263.5">TJA1042TK/3/1J</text>
<text x="124.2" y="260.9">CAN1_L</text>
<text x="142" y="258.4">CAN1_H</text>
</g>
<g font-size="2.2">
<text x="86" y="26.2">1</text>
<text x="86" y="28.7">2</text>
<text x="88.3" y="27.5">VBAT</text>
<text x="108.3" y="24.4" transform="rotate(-90 108.3 24.4)">49</text>
<text x="109.3" y="27.9" transform="rotate(-90 109.3 27.9)">EP</text>
<text x="124.9" y="27.5">VDD</text>
<text x="130.7" y="28.7">47</text>
<text x="130.7" y="26.2">48</text>
<text x="229.5" y="26.2">1</text>
<text x="229.5" y="28.7">2</text>
<text x="231.8" y="27.5">FB</text>
<text x="238.3" y="27.5">BST</text>
<text x="243.7" y="28.7">5</text>
<text x="243.7" y="26.2">6</text>
<text x="296.8" y="26.2">3</text>
<text x="299.1" y="27.5">VIN</text>
<text x="306.3" y="27.5">VOUT</text>
<text x="313.6" y="26.2">2</text>
<text x="86" y="31.3">3</text>
<text x="86" y="33.8">4</text>
<text x="88.3" y="30">PC13</text>
<text x="88.3" y="32.6">PC14-OSC32_IN</text>
<text x="88.3" y="35.1">PC15-OSC32_OUT</text>
<text x="117" y="32.6">PB8-BOOT0</text>
<text x="125.4" y="35.1">PB7</text>
<text x="125.4" y="30">PB9</text>
<text x="130.7" y="33.8">45</text>
<text x="130.7" y="31.3">46</text>
<text x="229.5" y="31.3">3</text>
<text x="231.8" y="30">EN</text>
<text x="231.8" y="32.6">VIN</text>
<text x="237.7" y="32.6">GND</text>
<text x="239" y="30">SW</text>
<text x="243.7" y="31.3">4</text>
<text x="301.1" y="31">ADJ/GND</text>
<text x="305.6" y="32.9" transform="rotate(-90 305.6 32.9)">1</text>
<text x="348.4" y="30.8">1</text>
<text x="350.7" y="32.1">IN</text>
<text x="352.9" y="35.6">GND</text>
<text x="355.7" y="31.6">OUT</text>
<text x="361.5" y="30.8">2</text>
<text x="86" y="36.4">5</text>
<text x="86" y="38.9">6</text>
<text x="86" y="41.4">7</text>
<text x="88.3" y="37.6">PF0-OSC_IN</text>
<text x="88.3" y="40.2">PF1-OSC_OUT</text>
<text x="125.4" y="40.2">PB5</text>
<text x="125.4" y="37.6">PB6</text>
<text x="130.7" y="41.4">42</text>
<text x="130.7" y="38.9">43</text>
<text x="130.7" y="36.4">44</text>
<text x="354.6" y="37.9" transform="rotate(-90 354.6 37.9)">3</text>
<text x="86" y="44">8</text>
<text x="86" y="46.5">9</text>
<text x="88.3" y="42.7">PG10-NRST</text>
<text x="88.3" y="45.3">PA0</text>
<text x="88.3" y="47.8">PA1</text>
<text x="124" y="47.8">PC11</text>
<text x="125.4" y="45.3">PB3</text>
<text x="125.4" y="42.7">PB4</text>
<text x="130.7" y="46.5">40</text>
<text x="130.7" y="44">41</text>
<text x="84.8" y="49.1">10</text>
<text x="84.8" y="51.6">11</text>
<text x="88.3" y="50.3">PA2</text>
<text x="88.3" y="52.9">PA3</text>
<text x="124" y="50.3">PC10</text>
<text x="124.1" y="52.9">PA15</text>
<text x="130.7" y="51.6">38 POWER_CTRL</text>
<text x="130.7" y="49.1">39</text>
<text x="84.8" y="54.1">12</text>
<text x="84.8" y="56.7">13</text>
<text x="84.8" y="59.2">14</text>
<text x="88.3" y="55.4">PA4</text>
<text x="88.3" y="58">PA5</text>
<text x="124.1" y="58">PA13</text>
<text x="124.1" y="55.4">PA14</text>
<text x="130.7" y="59.2">35</text>
<text x="130.7" y="56.7">36</text>
<text x="130.7" y="54.1">37</text>
<text x="84.8" y="61.8">15</text>
<text x="84.8" y="64.3">16</text>
<text x="88.3" y="60.5">PA6</text>
<text x="88.3" y="63">PA7</text>
<text x="88.3" y="65.6">PC4</text>
<text x="124.1" y="65.6">PA11</text>
<text x="124.1" y="63">PA12</text>
<text x="124.9" y="60.5">VDD</text>
<text x="130.7" y="64.3">33</text>
<text x="130.7" y="61.8">34</text>
<text x="84.8" y="66.8">17</text>
<text x="84.8" y="69.4">18</text>
<text x="84.8" y="71.9">19</text>
<text x="88.3" y="68.1">PB0</text>
<text x="88.3" y="70.7">PB1</text>
<text x="124.1" y="68.1">PA10</text>
<text x="125.4" y="70.7">PA9</text>
<text x="130.7" y="71.9">30</text>
<text x="130.7" y="69.4">31</text>
<text x="130.7" y="66.8">32</text>
<text x="84.8" y="74.5">20</text>
<text x="84.8" y="77">21</text>
<text x="88.3" y="73.2">PB2</text>
<text x="88.3" y="75.7">VREF+</text>
<text x="125.3" y="75.7">PC6</text>
<text x="125.4" y="73.2">PA8</text>
<text x="130.7" y="77">28</text>
<text x="130.7" y="74.5">29</text>
<text x="84.8" y="79.5">22</text>
<text x="84.8" y="82.1">23</text>
<text x="88.3" y="78.3">VDDA</text>
<text x="88.3" y="80.8">PB10</text>
<text x="88.3" y="83.4">VDD</text>
<text x="124.1" y="83.4">PB13</text>
<text x="124.1" y="80.8">PB14</text>
<text x="124.1" y="78.3">PB15</text>
<text x="130.7" y="82.1">26</text>
<text x="130.7" y="79.5">27</text>
<text x="84.8" y="84.6">24</text>
<text x="88.3" y="85.9">PB11</text>
<text x="124.1" y="85.9">PB12</text>
<text x="130.7" y="84.6">25</text>
<text x="260.7" y="92.9" transform="rotate(-90 260.7 92.9)">1</text>
<text x="265.7" y="92.9" transform="rotate(-90 265.7 92.9)">1</text>
<text x="270.8" y="92.9" transform="rotate(-90 270.8 92.9)">1</text>
<text x="275.9" y="92.9" transform="rotate(-90 275.9 92.9)">1</text>
<text x="308.3" y="99.9">3</text>
<text x="310.6" y="98.6">1</text>
<text x="310.6" y="101.1">3</text>
<text x="317.6" y="101.1">4</text>
<text x="317.6" y="98.6">2</text>
<text x="319.9" y="99.9">4 ADC_V_WPT</text>
<text x="319.9" y="97.3">2 POWER_CTRL</text>
<text x="308.3" y="102.4">5</text>
<text x="308.3" y="104.9">7</text>
<text x="308.3" y="107.5">9</text>
<text x="310.6" y="103.7">5</text>
<text x="310.6" y="106.2">7</text>
<text x="317.6" y="106.2">8</text>
<text x="317.6" y="103.7">6</text>
<text x="319.9" y="107.5">10</text>
<text x="319.9" y="104.9">8 ADC_V_IN</text>
<text x="319.9" y="102.4">6 ADC_V_CAP</text>
<text x="68.6" y="112.6">4</text>
<text x="82" y="112.6">3OSC_IN</text>
<text x="307" y="110">11</text>
<text x="307" y="112.6">13</text>
<text x="310.6" y="108.8">9</text>
<text x="310.6" y="111.3">11</text>
<text x="310.6" y="113.8">13</text>
<text x="316.4" y="113.8">14</text>
<text x="316.4" y="111.3">12</text>
<text x="316.4" y="108.8">10</text>
<text x="319.9" y="112.6">14</text>
<text x="319.9" y="110">12</text>
<text x="82" y="117.6">2</text>
<text x="134.3" y="118.9">1</text>
<text x="140" y="116.9" transform="rotate(-90 140 116.9)">6</text>
<text x="141.3" y="119.3" transform="rotate(-90 141.3 119.3)">6</text>
<text x="307" y="115.1">15</text>
<text x="310.6" y="116.4">15</text>
<text x="310.6" y="118.9">17</text>
<text x="316.4" y="118.9">18</text>
<text x="316.4" y="116.4">16</text>
<text x="319.9" y="117.6">18</text>
<text x="319.9" y="115.1">16</text>
<text x="134.3" y="121.5">2</text>
<text x="134.3" y="124">3</text>
<text x="136.6" y="120.2">1</text>
<text x="136.6" y="122.7">2</text>
<text x="136.6" y="125.3">3</text>
<text x="307" y="120.2">19</text>
<text x="310.6" y="121.5">19</text>
<text x="316.4" y="121.5">20</text>
<text x="319.9" y="120.2">20</text>
<text x="134.3" y="126.5">4</text>
<text x="136.6" y="127.8">4</text>
<text x="140" y="131.1" transform="rotate(-90 140 131.1)">5</text>
<text x="141.3" y="128.8" transform="rotate(-90 141.3 128.8)">5</text>
<text x="62" y="160.8">2</text>
<text x="75.9" y="160.8">1</text>
<text x="133" y="159.6">1</text>
<text x="135.3" y="160.8">1</text>
<text x="140" y="157.6" transform="rotate(-90 140 157.6)">6</text>
<text x="141.3" y="159.9" transform="rotate(-90 141.3 159.9)">6</text>
<text x="133" y="162.1">2</text>
<text x="133" y="164.6">3</text>
<text x="133" y="167.2">4</text>
<text x="135.3" y="163.4">2</text>
<text x="135.3" y="165.9">3</text>
<text x="62" y="171">4</text>
<text x="75.9" y="171">3</text>
<text x="135.3" y="168.4">4</text>
<text x="140" y="171.8" transform="rotate(-90 140 171.8)">5</text>
<text x="141.3" y="169.5" transform="rotate(-90 141.3 169.5)">5</text>
<text x="179.6" y="203.7">+</text>
<text x="60.7" y="207.6">3</text>
<text x="60.7" y="212.7">2</text>
<text x="69.6" y="212.7">4</text>
<text x="60.7" y="217.7">1</text>
<text x="65.8" y="251">1</text>
<text x="80.1" y="249.5">EP</text>
<text x="84.8" y="251">8</text>
<text x="84.8" y="248.5">9</text>
<text x="65.8" y="253.5">2</text>
<text x="65.8" y="256.1">3</text>
<text x="68.8" y="252">TXD</text>
<text x="68.8" y="254.5">GND</text>
<text x="68.8" y="257.1">VCC</text>
<text x="76.7" y="254.5">CANH</text>
<text x="77.1" y="257.1">CANL</text>
<text x="78.7" y="252">STB</text>
<text x="84.8" y="256.1">6</text>
<text x="84.8" y="253.5">7</text>
<text x="163.5" y="254.8">1</text>
<text x="163.5" y="257.3">2</text>
<text x="165.8" y="256.1">1</text>
<text x="168" y="253" transform="rotate(-90 168 253)">4</text>
<text x="169" y="254.7" transform="rotate(-90 169 254.7)">4</text>
<text x="65.8" y="258.6">4</text>
<text x="68.8" y="259.6">RXD</text>
<text x="79.2" y="259.6">VIO</text>
<text x="84.8" y="258.6">5</text>
<text x="165.8" y="258.6">2</text>
<text x="168" y="261.8" transform="rotate(-90 168 261.8)">3</text>
<text x="169" y="260.1" transform="rotate(-90 169 260.1)">3</text>
</g>
<text font-size="2.2" fill="#999" x="283" y="112.3">24V输入</text>
</svg>
